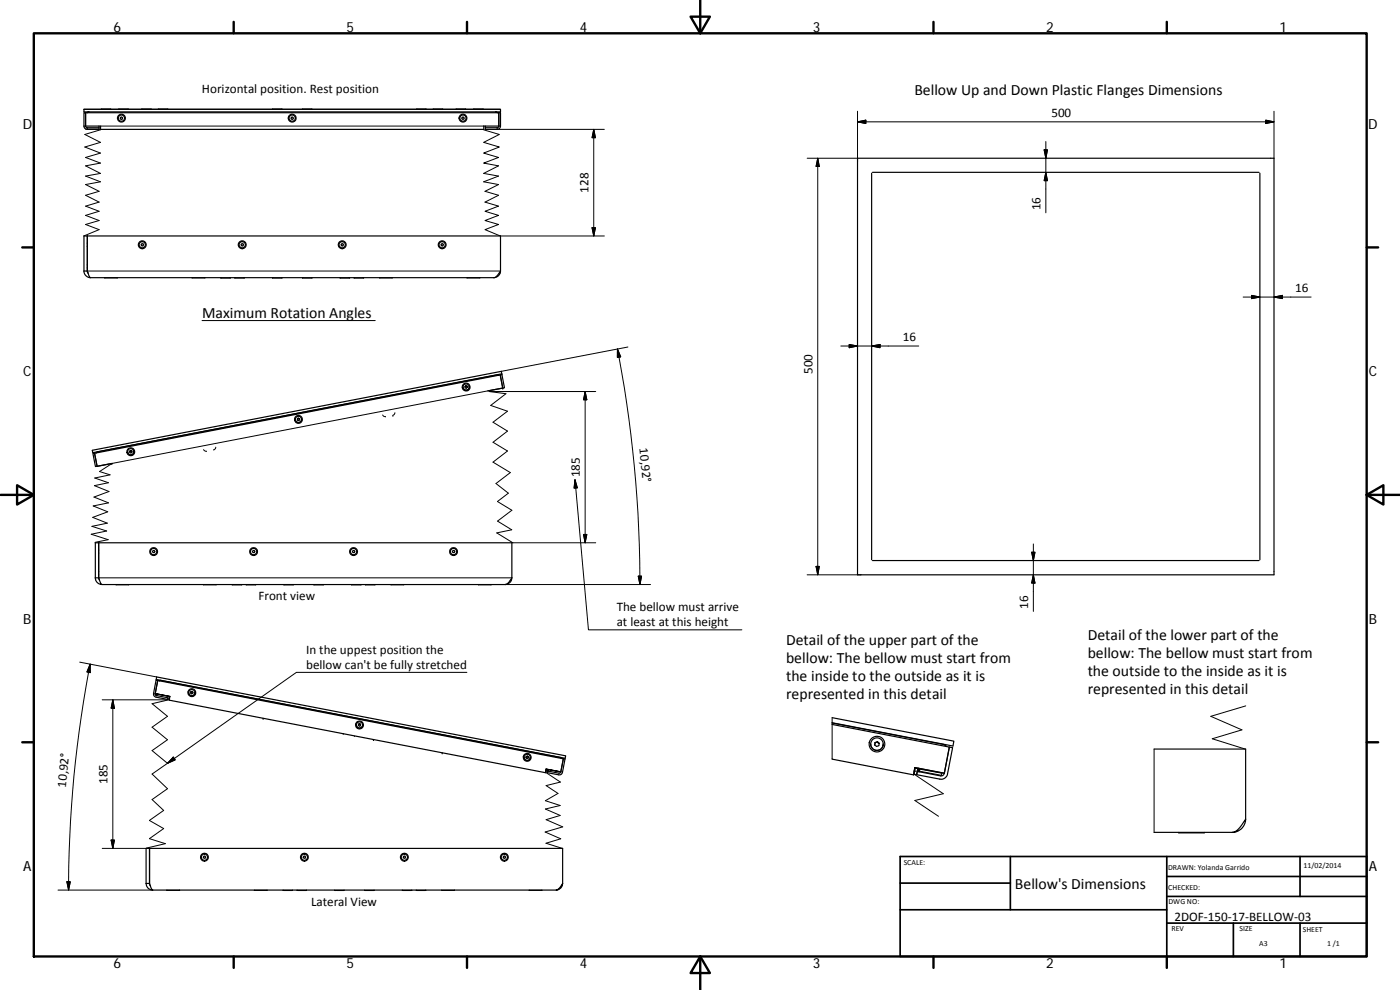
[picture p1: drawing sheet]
<svg xmlns="http://www.w3.org/2000/svg" width="420mm" height="297mm" viewBox="0 0 420 297" stroke-linecap="round" stroke-linejoin="round" font-family="sans-serif">
<g fill="none" stroke="#000" stroke-width=".36">
<path d="M25.2 32.8h125v.8h-125zM25.7 37.8h4.5v1h115v-1h4.5M25.7 33.8h-.5v4l.4 .8 .6 .2h3.5v-1M25.7 37.8l.5 .5h3.5M25.7 33.8v4M25.7 33.8h124.5v4l-.4 .8-.6 .2h-3.5v-1M26.7 33.6l-.5 .2M30.4 32.8h2.8M35.6 32.8h2.9M36.1 35.3l.3-.2 .4 .2v.3l-.4 .2-.3-.2zM42.5 32.8h2.9M47.5 32.8h2.8"/>
<path d="M81.8 32.8h2.8M87.4 35.3l.3-.2 .3 .2v.3l-.3 .2-.3-.2zM90.8 32.8h2.8M125 32.8h2.9M130 32.8h2.9M136.9 32.8h2.8M138.6 35.3l.3-.2 .4 .2v.3l-.4 .2-.3-.2zM142.1 32.8h2.9M148.7 33.6l.6 .2M149.7 37.8l-.5 .5h-3.5M149.7 33.8v4M257.4 47.5h124.9v125h-124.9z"/>
<path d="M261.6 52v116M261.8 51.7h116.1M378.1 52v116M26.2 79.4h.1M26.2 72.9h.1M26.2 73.9h.1M26.2 70.8v10.5M42.5 73.1h.4l.2 .3-.2 .4h-.4l-.2-.4zM72.5 73.1h.4l.2 .3-.2 .4h-.4l-.2-.4zM102.5 73.1h.4l.1 .3-.1 .4h-.4l-.2-.4zM132.5 73.1h.4l.2 .3-.2 .4h-.4l-.2-.4zM25.2 81.3h1"/>
<path d="M25.2 81.3a2.02 2.02 0 0 0 2 2l-.8-1.4M25.2 81.3v-10.5h125v10.5M26.2 80.4h.1M26.2 81.3l.2 .6M27.2 83.3h121M31.4 83.3h3.8M57.7 83.3h3.8M66.3 83.3h2.8M70.5 83.3h2.8M81.8 83.3h2.8M90.8 83.3h2.8M102.1 83.3h2.8"/>
<path d="M106.3 83.3h2.8M113.9 83.3h3.8M140.2 83.3h3.8M150.2 81.3a3.6 3.6 0 0 1-2 2M150.2 81.3a2.06 2.06 0 0 1-2 2M138.9 116.1a.94 .94 0 0 0 1 1 .94 .94 0 0 0 .9-1M138.9 116.1h.1M139.6 116v.4l.4 .1 .2-.3M139.8 115.8l-.2 .2M139.8 115.8l.4 .1zM139.8 115.8h.1M140.2 115.9v.3z"/>
<path d="M140.8 116.1h.1M149.1 112.5l.6 .1-.4-.1-120 23.1-.5 .3M150.1 112.5l-121.7 23.5M150.1 112.5l.8 3.9-4.4 .9M150.1 112.5l.5-.1 .8 3.9M150.6 112.2v.2M27.7 135.1l122.7-23.7 .2 .8-122.8 23.6zM28.4 136l-.5 .1 .7 3.9M28.4 136l.7 3.9 4.5-.8M38.3 135.6a.94 .94 0 0 0 .9 .9 .94 .94 0 0 0 1-.9M38.9 135.4l.1 .4 .3 .1 .3-.2M39.2 135.2l-.3 .2"/>
<path d="M39.2 135.2l.3 .1M39.5 135.3h.1M39.5 135.3l.1 .4M88.6 125.9a.94 .94 0 0 0 1 .9 .94 .94 0 0 0 .9-.9M88.6 125.8v.1M89.2 125.7l.1 .4 .4 .1 .2-.2M89.5 125.5l.3 .1M89.5 125.5l-.3 .2M89.8 125.6l.1 .4M90.5 125.8v.1M28.6 173.4a2.02 2.02 0 0 0 2 2l-.3-.2-.5-1.2M28.6 173.4h1"/>
<path d="M29.6 165h.1M29.6 166h.1M29.6 162.9v10.5M29.6 173.4l.2 .6M29.6 171.5h.1M29.6 172.5h.1M30.6 175.4h121M34.8 175.5h3.8M34.8 175.4v.1M38.6 175.4v.1M45.9 165.2h.4l.2 .3-.2 .3h-.4l-.1-.3zM61.1 175.5h3.8"/>
<path d="M61.1 175.4v.1M64.9 175.4v.1M69.7 175.4h2.8M73.9 175.4h2.8M75.9 165.2h.4l.2 .3-.2 .3h-.4l-.2-.3zM85.2 175.4h2.8M94.2 175.4h2.8M105.5 175.4h2.8M105.9 165.2h.4l.2 .3-.2 .3h-.4l-.1-.3zM109.7 175.4h2.8M117.3 175.5h3.8M117.3 175.4v.1"/>
<path d="M121.1 175.4v.1M135.9 165.2h.4l.2 .3-.2 .3h-.4l-.1-.3zM143.6 175.5h3.8M143.6 175.4v.1M147.4 175.4v.1M153.6 173.4a2.06 2.06 0 0 1-2 2M153.6 173.4a3.4 3.4 0 0 1-2 2M153.6 173.4v-10.5h-125v10.5M261.8 168.2h116.1M46.9 208.2l-.1 .4h.2M46.9 203.9l.1-.8 122.8 23.7-.2 .7-122.7-23.6v.2M47 208.2v.5"/>
<path d="M47.3 204.2l-.7 4.2 .4 .3 3.4 .7v.2M47.3 204.2l121.8 23.5M47.3 204.2l-.5-.1-.7 3.9 .1 .7 .4 .4 3.7 .7 .1-.4M47.8 204.3l.6-.1 119.8 23.1 .4 .3-.4-.3M50.7 209.4l.2 .1M50.8 209.5l-.1 .4M51 209l-4.4-.9 4.4 .9M51 209l-.2 1.1 112.9 21.7M56.6 207.8a.94 .94 0 0 0 1 1 .94 .94 0 0 0 .9-1M56.6 207.8h.1M57.3 207.6l-.1 .3M57.6 207.5l-.3 .1"/>
<path d="M57.6 207.5l.3 .2M57.6 207.5l.3 .2-.1 .4-.3 .1-.3-.3M57.6 207.5h.1M58.5 207.8h.1M106.9 217.5a.94 .94 0 0 0 1 1 .94 .94 0 0 0 .9-1M107.6 217.3v.3M107.6 217.3h.1M107.6 217.3l.4-.1zM108.2 217.4l-.2-.2 .2 .2v.4l-.4 .1-.2-.3M249.7 217.4l35.2 6.8-1.5 7.8M249.7 216.9l33.4 6.5 .9 .6-.9-.6M249.7 215.3l36.6 7.1-.3 1.4-36.3-6.9"/>
<path d="M103 220.2v.1M106.4 220.9h.1M112.1 221.9v.2zM157.3 227.2a.95 .95 0 0 0 .9 1 .95 .95 0 0 0 1-1M158 227l-.1 .4M158 227h.1M158 227l.3-.1-.3 .1M158.6 227.1l-.3-.2 .3 .2-.1 .4-.4 .1-.2-.2M163.8 231.3l.1-.5-.2 1M163.8 231.3l-.1 .5M163.8 231.3h.3M164.3 231.3l3.4 .7h.3l.3-.4"/>
<path d="M164.3 231.3l.2-.4-.1 .4M164.6 230.9l-.1 .5zM164.6 230.9v.5M168.3 231.6l-4.4-.8 4.4 .8M169.1 227.7l.5 .1-.8 3.9-.3 .6-.9 .2-3.4-.7 .1-.5M169.1 227.7l-.8 3.9M249.7 227.8l24.5 4.7M261.3 223.3a1.87 1.87 0 0 0 1.9 1.9 1.87 1.87 0 0 0 1.9-1.9M261.3 223.3h.1M262.6 222.8l-.1 .7M262.6 222.8h.1M262.6 222.8l.7-.2z"/>
<path d="M263.9 223.1l-.6-.5 .6 .4-.2 .7-.6 .3-.6-.5M265.1 223.3h.1M274.4 231.3l-.2 1.2M274.4 231.3l.5 .1M274.6 230.3l-.2 1M274.6 230.3l-.4 2.2M274.6 230.3l8.8 1.7M274.6 230.3h.1M275.3 231.5l6.9 1.3 .9-.2 .3-.6 1.5-7.8 1 .1-1.5 7.9a1.95 1.95 0 0 1-2.4 1.6l-6.8-1.3zM275.5 231.5l.2-1-.2 1M275.9 230.6l-.2 .9 .2-.9M275.9 230.6h.1"/>
<path d="M276 230.6v1M346.4 224.7h27.4v21.1M44.9 254.6v10.5M44.9 256.7h.1M44.9 257.7h.1M61.2 256.9h.3l.2 .3-.2 .3h-.3l-.2-.3zM91.2 256.9h.3l.2 .3-.2 .3h-.3l-.2-.3zM121.2 256.9h.3l.2 .3-.2 .3h-.3l-.2-.3zM151.2 256.9h.3l.2 .3-.2 .3h-.3l-.2-.3zM346.4 249.7h23.4M353.8 249.7h7.6M369.8 249.7a5.6 5.6 0 0 0 3.5-3.2l.5-.7a4 4 0 0 1-4 3.9z"/>
<path d="M43.8 265.1h1.1M43.8 265.1a1.99 1.99 0 0 0 2.1 2l-.3-.3-.5-1.1M43.8 265.1v-10.5h125.1v10.5M44.9 265.1l.2 .6M44.9 263.2h.1M44.9 264.2h.1M45.9 267.1h121M50.1 267.1h3.8M76.3 267.1h3.8M85 267.1h2.8M89.1 267.1h2.9M100.4 267.1h2.9"/>
<path d="M109.4 267.1h2.9M120.7 267.1h2.9M124.9 267.1h2.9M132.6 267.1h3.8M158.8 267.1h3.8M166.9 267.1a3.3 3.3 0 0 0 2-2 2.02 2.02 0 0 1-2 2z"/>
<circle cx="36.4" cy="35.4" r="1.18"/>
<circle cx="36.4" cy="35.4" r=".94"/>
<circle cx="87.7" cy="35.4" r=".95"/>
<circle cx="87.7" cy="35.5" r="1.17"/>
<circle cx="138.9" cy="35.5" r="1.18"/>
<circle cx="138.9" cy="35.4" r=".95"/>
<circle cx="42.7" cy="73.4" r=".94"/>
<circle cx="42.7" cy="73.4" r="1.17"/>
<circle cx="72.7" cy="73.4" r=".94"/>
<circle cx="72.7" cy="73.4" r="1.18"/>
<circle cx="102.7" cy="73.4" r=".94"/>
<circle cx="102.7" cy="73.4" r="1.18"/>
<circle cx="132.7" cy="73.4" r=".94"/>
<circle cx="132.7" cy="73.4" r="1.17"/>
<circle cx="139.9" cy="116.1" r=".93"/>
<circle cx="139.9" cy="116.1" r="1.17"/>
<circle cx="39.2" cy="135.5" r=".94"/>
<circle cx="39.2" cy="135.5" r="1.18"/>
<circle cx="89.6" cy="125.8" r=".94"/>
<circle cx="89.6" cy="125.8" r="1.17"/>
<circle cx="46.1" cy="165.5" r="1.17"/>
<circle cx="46.1" cy="165.5" r=".94"/>
<circle cx="76.1" cy="165.5" r="1.17"/>
<circle cx="76.1" cy="165.5" r=".95"/>
<circle cx="106.1" cy="165.5" r="1.18"/>
<circle cx="106.1" cy="165.5" r=".94"/>
<circle cx="136.1" cy="165.5" r="1.18"/>
<circle cx="136.1" cy="165.5" r=".94"/>
<circle cx="57.6" cy="207.8" r="1.17"/>
<circle cx="57.6" cy="207.8" r=".94"/>
<circle cx="107.9" cy="217.5" r="1.18"/>
<circle cx="107.9" cy="217.5" r=".94"/>
<circle cx="158.2" cy="227.2" r=".94"/>
<circle cx="158.2" cy="227.2" r="1.18"/>
<circle cx="263.2" cy="223.2" r="2.35"/>
<circle cx="263.2" cy="223.3" r="1.88"/>
<circle cx="61.3" cy="257.2" r="1.17"/>
<circle cx="61.4" cy="257.2" r=".94"/>
<circle cx="91.4" cy="257.2" r="1.16"/>
<circle cx="91.4" cy="257.2" r=".94"/>
<circle cx="121.4" cy="257.2" r="1.17"/>
<circle cx="121.4" cy="257.2" r=".94"/>
<circle cx="151.4" cy="257.2" r="1.17"/>
<circle cx="151.4" cy="257.2" r=".94"/>
</g>
<g fill="none" stroke="#000" stroke-width=".3">
<path d="M25.2 32.8h124.9M25.2 37.8h.5M25.7 38.8h4.5v.1l-4.7 1.4 4.7 2.4-4.7 1.4 4.7 1.8-4.5 1.3 4.5 1.7-4.5 .9 4.5 2.2-4.5 .8 4.5 1.7-4.5 .9 4 2-4 1.2 4 2-4 1.2 4 1.6-4 1.2 4 1.6-4 1.2 4 1.5-4.5 1.9M26.2 38.3v.5M30.2 37.8h115M145.1 38.9l4.7 1.4-4.7 2.4 4.7 1.4-4.7 1.8 4.5 1.3-4.5 1.7 4.5 .9-4.5 2.2 4.5 .8-4.5 1.7 4.5 .9-4 2 4 1.2-4 2 4 1.2-4 1.6 4 1.2-4 1.6 4 1.2-4 1.5 4.5 1.9M149.2 38.3v.5h32.2M149.7 37.8h.5M178.2 38.8v32M178.2 38.8l.5 2.5h-1zM257.4 33.4v15.1M257.4 36.6l2.5-.6v1.1z"/>
<path d="M257.4 36.6h124.9M379.9 36l2.4 .6-2.4 .5zM382.3 33.4v14.1M242.2 47.5h15.2M245.4 47.5l.5 2.5h-1zM245.4 47.5v125M313.4 45h1l-.5 2.5zM313.9 42.5v21.4M313.9 51.7l.5 2.5h-1zM26.2 73h.1M26.2 79.5h.1M26.2 73.8h.1"/>
<path d="M150.2 70.8h31.2M177.7 68.3h1l-.5 2.5zM26.2 81.3h124M26.2 80.3h.1M60.6 96.2h52M150.1 81.9l-.4 .1M373.1 89.1h20.4M375.6 88.6l2.5 .5-2.5 .5zM382.3 89.1l2.6-.5v1zM146.5 117.3l-112.9 21.8M151.4 116.3l-.5 .3M175.6 117.5v45.4"/>
<path d="M175.6 117.5l.5 2.5h-1zM178.8 117.5h-32l5 .6-4.5 3.5 5 1.8-4.3 3.3 4.3 2.6-4.3 3.4 4.3 2.6-4.3 3.4 5.2 3.1-4.3 3.3 3.7 2.9-3.3 2.5 4.3 2.6-4.3 3.3 4.3 2.6-4.5 .9 4.8 3M185.3 104.7a373.6 373.6 0 0 1 6.8 70.7M185.3 104.7l1 2.4-1 .2zM188.4 104.1l-38 7.3M252.3 103.8h23.4M254.9 103.4l2.5 .4-2.5 .5zM261.6 103.8l2.5-.4v.9zM29.1 139.9v.1M29.1 139.9l-.5 .1M33.7 139l-3.8 2.5 3.1 1-4.6 .9 4.1 1.4-4.2 .9 4.4 1.8-4.5 1.6 4.4 1.8-4.6 .9 4.3 1.8-4.5 1.6 4.4 1.8-4.6 .9 4.4 1.4-4.6 1 5.1 1.6-4 .8M61.1 134.9l.3 .4 .5 .1"/>
<path d="M61.9 135.4h.1M64.2 135h-.1M64.8 134.2l-.3 .6-.4 .1M114.8 124.5l.3 .3 .6 .2M115.7 125.1h.1M117.9 124.6h.1M118.5 123.8l-.1 .5-.5 .3M172.6 143.9l.7 2.5-1 .1zM172.6 143.9l4 45.1h46M29.6 173.4h124M29.6 165.1h.1M29.6 171.6h.1"/>
<path d="M29.6 165.9h.1M29.6 172.4h.1M151.6 175.4h43.6M153.5 174l-.3 .1M153.6 162.9h25.2M175.1 160.4h1l-.5 2.5zM191.5 172.9h1l-.4 2.5zM242.2 172.5h16.2M244.9 169.9h1l-.5 2.6zM309.6 165.7h1l-.5 2.5zM310.1 163.2v20.3M310.1 172.5l.5 2.4h-1z"/>
<path d="M23.9 198.7l23.1 4.4M27.1 199.3v2.5l-1-.2zM27.1 199.3a350.4 350.4 0 0 0-6.5 67.8M30.7 210h20.1M33.9 210l.4 2.5h-1zM33.9 210v44.6M50.3 210.1l-4.7 1 4.7 3.8-4.7 3.3 4.7 3.8-4.7 3.2 4.7 3.8M140.1 201.7h-51.1l-43.4 30.5 4.7 4.4-4.7 3.3 3.5 3.3-4.3 3 4.3 2.4-4.3 3 4.8 1.5-5.7 1.4M249.7 215.3v12.5M373.9 211.8l-10.5 3.1 9.3 4.1-8.9 2.7 9.8 3M52 227.2l.6 .8-2.3 1zM163.9 231.8l4.3 2.9-4.3 1 3.6 2.4-3.8 2.1 4.4 1.5-4.4 1 4.4 2-4.2 1.2 5 2.2-5.3 1.5 4.7 2.1-4.4 1.3 4.9 1.6"/>
<path d="M274.3 232.3l8.8 5.8-8.5 2.1 7.1 4.7M275.5 230.6l7.1 1.4-.1 .6-7.2-1.3M275.5 230.6l-.5 1.8-.7-.1M275.5 230.6l-.8-.1-.4 1.8M346.4 224.7v25M30.7 254.6h13.1M33.3 252.1h1l-.4 2.5zM17.4 267.1h28.5M20.1 264.6h1l-.5 2.5z"/>
</g>
<g fill="#000">
<circle cx="140.2" cy="115.9" r=".18"/>
<circle cx="150.9" cy="116.4" r=".18"/>
<circle cx="32.9" cy="139.2" r=".18"/>
<circle cx="33.6" cy="139.1" r=".18"/>
<circle cx="38.3" cy="135.6" r=".18"/>
<circle cx="39.2" cy="135.2" r=".18"/>
<circle cx="40.2" cy="135.6" r=".18"/>
<circle cx="89.5" cy="125.5" r=".18"/>
<circle cx="46.6" cy="208.1" r=".18"/>
<circle cx="57.3" cy="207.6" r=".18"/>
<circle cx="79" cy="215.5" r=".18"/>
<circle cx="108" cy="217.2" r=".18"/>
<circle cx="132.7" cy="225.9" r=".18"/>
<circle cx="157.3" cy="227.2" r=".18"/>
<circle cx="158.3" cy="226.9" r=".18"/>
<circle cx="159.2" cy="227.2" r=".18"/>
<circle cx="163.9" cy="230.8" r=".18"/>
<circle cx="164.6" cy="230.9" r=".18"/>
<circle cx="263.3" cy="222.6" r=".18"/>
<circle cx="275.9" cy="230.6" r=".18"/>
</g>
<g fill="none" stroke="#000" stroke-width=".71">
<path d="M10.1 10h400.1v277h-400.1zM70.1 6.6v3.4M140.2 6.6v3.4M207.3 5h5.8l-2.9 5zM210.2 0v10M280.2 6.6v3.4M350.2 6.6v3.4M6.7 74.2h3.4M410.2 74.2h3.4M.2 148.5h9.9M5.1 145.6l5 2.9-5 2.9zM410.2 148.5l5-2.9v5.8z"/>
<path d="M410.2 148.5h9.9M6.7 222.7h3.4M410.2 222.7h3.4M70.1 287v3.4M140.2 287v3.4M210.2 287l2.9 5h-5.8zM210.2 287v10M280.2 287v3.4M350.2 287v3.4"/>
</g>
<path d="M270.1 257h140.1v30h-140.1zM303.2 257v16M350.2 257v30M390.2 257v12M270.1 265h33.1M270.1 273h80.1M350.2 277h60M350.2 269h60M350.2 263h60M370.2 277v10M390.2 277v10" fill="none" stroke="#000" stroke-width=".51"/>
<g fill="#000" stroke="#000" stroke-width=".3">
<path d="M257.4 36.6l2.5-.6v1.1zM379.9 36l2.4 .6-2.4 .5zM178.2 38.8l.5 2.5h-1zM245.4 47.5l.5 2.5h-1zM313.4 45h1l-.5 2.5zM313.9 51.7l.5 2.5h-1zM177.7 68.3h1l-.5 2.5zM375.6 88.6l2.5 .5-2.5 .5zM382.3 89.1l2.6-.5v1zM175.6 117.5l.5 2.5h-1zM185.3 104.7l1 2.4-1 .2zM254.9 103.4l2.5 .4-2.5 .5z"/>
<path d="M261.6 103.8l2.5-.4v.9zM172.6 143.9l.7 2.5-1 .1zM175.1 160.4h1l-.5 2.5zM191.5 172.9h1l-.4 2.5zM244.9 169.9h1l-.5 2.6zM309.6 165.7h1l-.5 2.5zM310.1 172.5l.5 2.4h-1zM27.1 199.3v2.5l-1-.2zM33.9 210l.4 2.5h-1zM52 227.2l.6 .8-2.3 1zM33.3 252.1h1l-.4 2.5zM20.1 264.6h1l-.5 2.5z"/>
</g>
<g font-size="4.7">
<text x="274.4" y="28.4">Bellow Up and Down Plastic Flanges Dimensions</text>
<text x="60.7" y="95.5">Maximum Rotation Angles</text>
<text x="235.9" y="193.4">Detail of the upper part of the</text>
<text x="326.4" y="192">Detail of the lower part of the</text>
<text x="326.4" y="197.4">bellow: The bellow must start from</text>
<text x="235.9" y="198.8">bellow: The bellow must start from</text>
<text x="326.4" y="202.8">the outside to the inside as it is</text>
<text x="235.9" y="204.2">the inside to the outside as it is</text>
<text x="235.9" y="209.6">represented in this detail</text>
<text x="326.4" y="208.2">represented in this detail</text>
<text x="304.6" y="266.6">Bellow's Dimensions</text>
</g>
<g font-size="4.2">
<text x="34" y="9.6">6</text>
<text x="104" y="9.6">5</text>
<text x="174" y="9.6">4</text>
<text x="244" y="9.6">3</text>
<text x="314" y="9.6">2</text>
<text x="384" y="9.6">1</text>
<text x="6.8" y="38.7">D</text>
<text x="410.6" y="38.7">D</text>
<text x="7" y="112.9">C</text>
<text x="410.8" y="112.9">C</text>
<text x="7" y="187.1">B</text>
<text x="410.8" y="187.1">B</text>
<text x="7" y="261.3">A</text>
<text x="410.8" y="261.3">A</text>
<text x="34" y="290.4">6</text>
<text x="104" y="290.4">5</text>
<text x="174" y="290.4">4</text>
<text x="244" y="290.4">3</text>
<text x="314" y="290.4">2</text>
<text x="384" y="290.4">1</text>
</g>
<g font-size="3.9">
<text x="60.6" y="27.8">Horizontal position. Rest position</text>
<text x="315.5" y="35">500</text>
<text x="176.6" y="57.8" transform="rotate(-90 176.6 57.8)">128</text>
<text x="312.3" y="63.1" transform="rotate(-90 312.3 63.1)">16</text>
<text x="388.7" y="87.6">16</text>
<text x="271" y="102.3">16</text>
<text x="243.8" y="112.2" transform="rotate(-90 243.8 112.2)">500</text>
<text x="192" y="134.6" transform="rotate(85 192 134.6)">10,92°</text>
<text x="174.1" y="143.2" transform="rotate(-90 174.1 143.2)">185</text>
<text x="77.6" y="180.1">Front view</text>
<text x="185.1" y="183.4">The bellow must arrive</text>
<text x="308.6" y="182.7" transform="rotate(-90 308.6 182.7)">16</text>
<text x="185.1" y="187.9">at least at this height</text>
<text x="91.9" y="196.2">In the uppest position the</text>
<text x="91.9" y="200.7">bellow can't be fully stretched</text>
<text x="19.8" y="236.3" transform="rotate(-84 19.8 236.3)">10,92°</text>
<text x="32.3" y="235.2" transform="rotate(-90 32.3 235.2)">185</text>
<text x="93.4" y="272">Lateral View</text>
<text x="352.5" y="276.2">2DOF‐150‐17‐BELLOW‐03</text>
</g>
<g font-size="2.4">
<text x="271.2" y="259.7">SCALE:</text>
<text x="350.6" y="260.9">DRAWN: Yolanda Garrido</text>
<text x="391.2" y="260.6">11/02/2014</text>
<text x="350.6" y="267">CHECKED:</text>
<text x="350.7" y="271.4">DWG NO:</text>
<text x="351.6" y="279.3">REV</text>
<text x="372" y="279.4">SIZE</text>
<text x="391" y="279.6">SHEET</text>
<text x="377.9" y="283.8">A3</text>
<text x="398.3" y="283.8">1 /1</text>
</g>
</svg>
